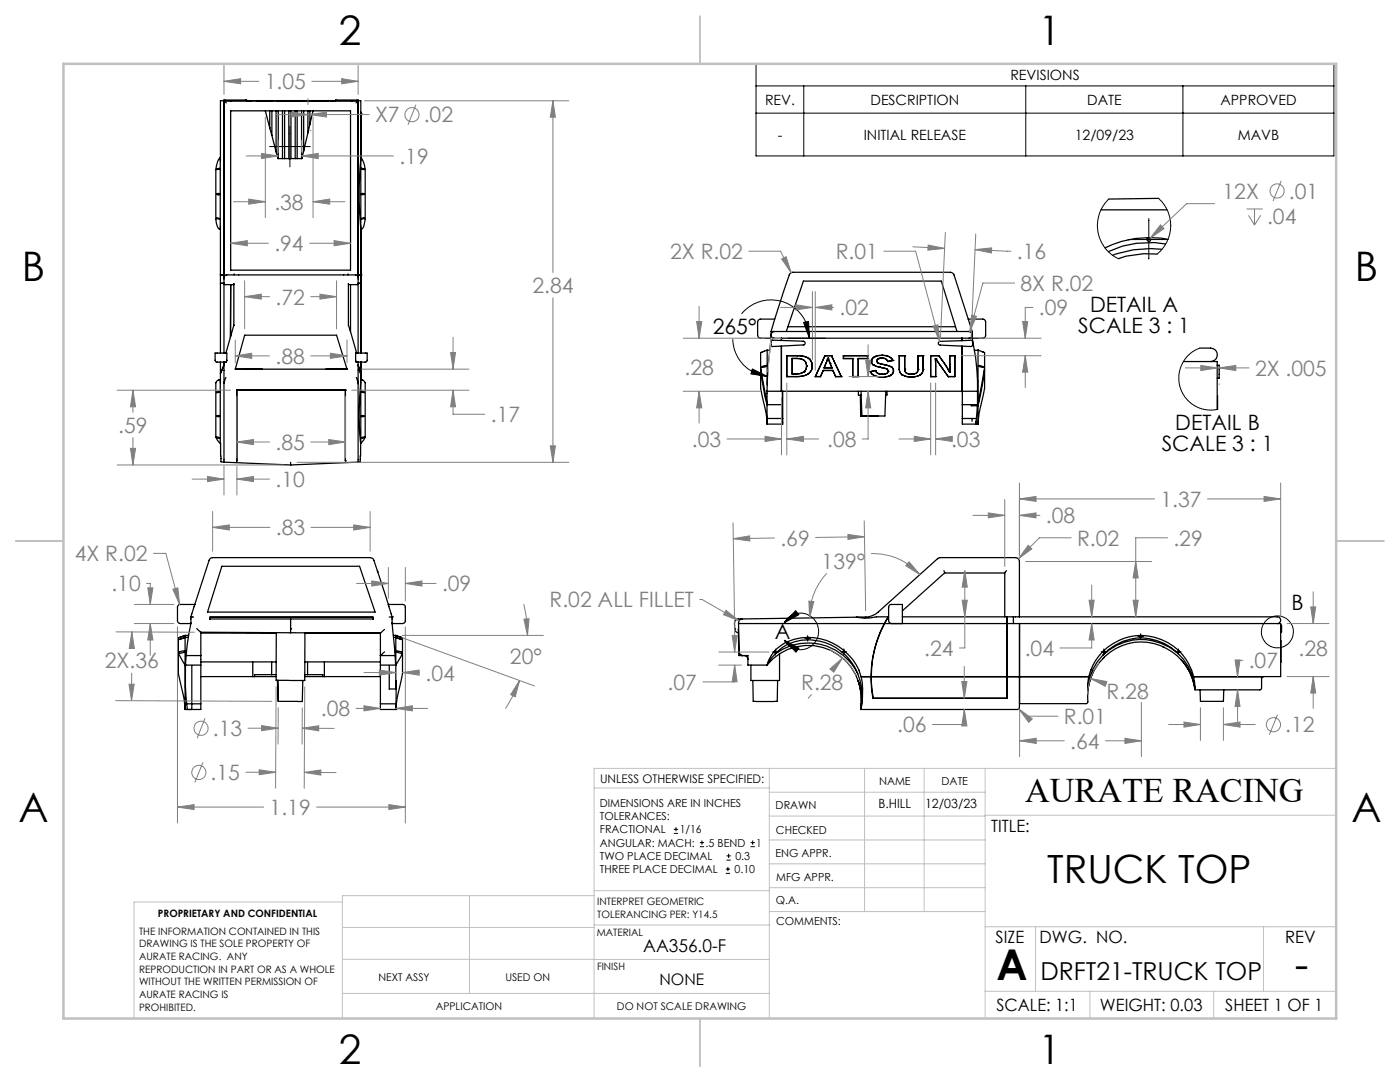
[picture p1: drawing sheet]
<svg xmlns="http://www.w3.org/2000/svg" width="279mm" height="216mm" viewBox="0 0 279 216" stroke-linecap="round" stroke-linejoin="round" font-family="sans-serif">
<g fill="none" stroke="#000" stroke-width=".25">
<path d="M43.3 33.7l.6-.1-.3 .2h-.4zM43.3 38.7l.3-.1 .4 .1-.4 .2-.3-.1zM43.9 31.5a3.9 3.9 0 0 0-.8 3.1v7.4a6.9 6.9 0 0 0 .4 3.5l.3 .2M43.9 31.5h.1M44 31.5v14.3M44.7 20.1v-.1h4.5v.1M44.7 20.1l.5 .4M44.7 20.1h-.7v12.1M44.7 20.1v50.3M44.7 20.1h26.8M46 22.1h24v31.8h-24zM49.2 20.1h1"/>
<path d="M51.9 20.1h.9M51.9 20.1h-.6M51.9 20.1h.1M52.8 20.1h.1M52.8 20.1h.9M53 22.1l.8 3.4M53.7 20.1h.7M53.7 20.1h.1M53.8 25.5l.5 1.5M53.8 22.1v3.4M54.3 22.1v4.9M54.3 27l.8 3.3"/>
<path d="M55.1 30.3l.4 1.3M55.1 22.1v8.2M55.3 20.1h1.4M55.3 20.1h-.1M55.5 31.6h.9M55.5 22.1v9.5M56.4 31.6h.4M56.4 22.1v9.5M56.7 20.1h.1M56.7 20.1h1M56.8 31.6h.8M56.8 22.1v9.5"/>
<path d="M57.6 31.6h.5M57.6 22.1v9.5M57.7 20.1h.1M57.7 20.1h.4M58.1 31.6h.8M58.1 22.1v9.5M58.1 20.1h.1M58.1 20.1h.2M58.6 20.1h3.2M58.9 31.6h.4M58.9 22.1v9.5M59.3 31.6h.9"/>
<path d="M59.3 22.1v9.5M60.2 22.1v9.5M60.6 30.1l-.4 1.5M60.6 22.1v8M61.5 26.5l-.9 3.6M61.5 22.1v4.4M61.8 24.8l-.3 1.7M61.8 22.1v2.7M62.1 20.1h3.5M62.5 22.1l-.7 2.7M63.4 20.1h.1M64.3 20.1h.1"/>
<path d="M66.5 20.1h.1M66.5 20.1h.5M66.5 20.1h-.5M67 20.1v-.1h4.5v50.4M70.1 20.1h.1M71.5 20.1l-.5 .4M71.5 20.1h.5v11.6M72 31.7v.3M72 32a68.9 68.9 0 0 0 0 13.4M72 32v13.4M72 22.4v9.3M72 31.5l.4 .4a6.5 6.5 0 0 1 .5 3.7v6.5a5.6 5.6 0 0 1-.6 3.5l-.2 .1"/>
<path d="M72 33.6l.7 .2zM72 38.7l.6-.1 .1 .2h-.6zM72 22.6h.1M231.2 39.6l-9.9 .1M43.3 43.5l.7 .2zM43.8 45.8h.2M44 45.8h.1M44 54.9h.7zM44 56.5h.7M44 54.9h.1M44 45.2v25.2M44.7 55.4l.1-.4 .4-.1h25.8l.4 .1 .1 .4"/>
<path d="M44.7 56.6l.2 .2h1.8M46.7 56.6v8.3M46.7 54.6v.3M69.5 54.6v.3M69.5 56.6v8.3M70 56.8v9.4M71.5 56.6l-.2 .2h-1.8M71.5 54.9h.5zM71.5 56.5h.5M72 54.9h.1M72 45.6v24.8M72 45.4v25"/>
<path d="M72 43.6l.7-.1-.5 .2zM72.1 45.8h-.1M219.7 41.9h13.2M229.3 47.4a19.3 19.3 0 0 0-8.8 2.1M229.3 47.4l2.4 .1 1.4 .3M230.9 50.7l-2.7-.1-3.5 .5-1.5 .5M231.9 49.7a20.8 20.8 0 0 0-9.9 1.2M232.6 48.7a18.6 18.6 0 0 0-11.4 1.5M42.9 70.4h2.4l-.1 1.8h-2.1l-.2-.2zM43.2 78.3l.7-.2-.1 .1zM44 75.7v7.3M44 75.7l-.4 .1a.82 .82 0 0 0-.5 1.1v9.1a2.19 2.19 0 0 0 .9 2.4"/>
<path d="M44 75.7h.1M44 72.2v4.2M44.7 72.2v4.3M44.7 72.8l-.7 1.7M44.7 76.5v15.7M45.1 75.3l-.4 1.2M46 67.1v-10.3v10.5M46.7 64.9l-1.6 5.5M46.7 64.9h.1M47.2 77.9l.1 14.1M47.2 77.9h21.7M47.3 77.9h.1"/>
<path d="M48.6 73.7h3.8M48.8 66.9h18.4l2.1 6.8h-22.3zM68.9 77.9h.1M68.9 77.9v14.1M69.2 73.6l-4.2 .1M69.5 64.9l1.7 5.5M69.5 64.9h.1M71 70.4h2.3l-.1 1.7-.2 .1h-1.9zM71.1 72.2h.1M71.1 75.3l.4 1.3M71.5 72.2v4.4M71.5 72.8l.5 1.8-.5-1.8"/>
<path d="M71.5 76.6v15.6M72 76.2a62.3 62.3 0 0 0 0 12.2M72 76.2v6.8M72 78.1h.4l.3 .2zM72 72.2v4M72 75.7l.4 .1a.89 .89 0 0 1 .5 1v8.9a2.71 2.71 0 0 1-.6 2.5l-.3 .2M72 72.2v3.7M151.8 70.4a29.7 29.7 0 0 0 1.1 8.9l.2 1.1M151.8 73.4l.8 5.7 .5 1.6M151.8 73.9v1a15.4 15.4 0 0 0 .9 6.6l.4 3.1M152.1 73.1l.9-.1-.1 .1-.9 .2zM153.1 78.1h.1"/>
<path d="M153.1 78.1v2.3M153.1 69.9v6.9M153.6 69.9h-.6l-1.2 .4M153.9 66.1l-.8 12M153.9 66.1l3.7-11.3 .2-.3 .4-.2 31.6 .1 .6 .4 3.6 11.3M153.9 66.1h.7M154 68l.2-.1 6.1 .2a.37 .37 0 0 1 .4 .3 .37 .37 0 0 1-.4 .4l-6.1 .3-.4-.2zM154.6 66.1a.67 .67 0 0 0-.7 .7 .67 .67 0 0 0 .7 .7M154.6 66.1h38.8M154.6 63.7h-2.8a.6 .6 0 0 0-.6 .5v2.7a.6 .6 0 0 0 .6 .6h44.3l.4-.1 .2-.5-.1-3-.3-.2h-3.1M155.9 67.5v.4M155.9 69.1v9"/>
<path d="M156 67.5v.4M156 69.1v9M156.1 78.1v2.7M156.2 78.1v6.5h-3.1M156.9 66.1l3.4-10h27.6l3.1 10M157 75.1h.1M157 71h.1M157 71h2.1M157 71v4.1M157.2 65.2h33.5M158.1 71.5v3.1h1.4l1-.4M158.1 71.5a3.6 3.6 0 0 1 2.3 .4l.4 .3 .2 .8"/>
<path d="M158.1 71.5h.1M158.1 71.5h.9a1.58 1.58 0 0 1 2 1.5M158.1 71.5v3.1M159.1 71a3.8 3.8 0 0 1 2.3 .5M159.1 71l1.3 .1 1 .4M160.5 74.2h.1M161 73l-.1 .6-.4 .6M161 73l-.2 .8-.3 .4M161 73h.1M161.1 74.7l-1.7 .4h-2.4M161.1 74.7h.1M161.4 71.5a1.95 1.95 0 0 1 .7 1.5"/>
<path d="M161.4 71.5h.1M161.4 71.5a1.77 1.77 0 0 1 .7 1.5M162.1 73a1.81 1.81 0 0 1-1 1.7M162.1 73h.1M162.1 73a1.95 1.95 0 0 1-1 1.7M164.3 73.9l-.5 1.2M164.3 73.9h1.9M164.3 73.9l-.6 1.2M164.3 73.9h.1M164.5 73.4h1.6M164.6 71h.1M164.6 71h1.3"/>
<path d="M164.6 71l-1.9 4.1h1.1M164.6 71l-1.9 4.1M164.8 72.5l-.3 .9M165.2 71.5h.1M165.2 71.5l.5 1M165.2 71.5l-.4 1M165.7 72.5h.1M165.7 72.5l.4 .9M165.9 71h.1M165.9 71l2 4.1M166.2 73.9l.6 1.2M166.2 73.9h.1"/>
<path d="M166.8 75.1h.1M166.8 75.1h1.1M167.9 75.1h.1M168.3 71v.5M170.2 71.5h.1M170.2 75.1h.1M170.2 75.1h1.1M170.2 71.5v3.6M171.3 71.5h.1M171.3 75.1h.1M171.3 71.5h1.8M171.3 71.5v3.6"/>
<path d="M171.3 78.1v.7h.6M171.7 78.8l.1 4.2h3.5M171.8 78.1l.2 4.9h4.6l.2-4.9M173.1 71.5h.1M173.1 71h.1M173.1 71h-4.8v.5h1.9M173.1 71v.5M173.7 74.2l.7 .7M173.7 74.2h.1M173.9 72l.1 .5 .2 .3M173.9 72l.3 .8M173.9 72h.1"/>
<path d="M174.2 72.8l1.5 .5M174.2 72.8h.1M174.4 74.9l1.6 .3M174.4 74.9h.1M174.5 71.2l-.4 .3-.2 .5M174.5 71.2h.1M174.7 73.9l.5 .6M174.7 73.9h.1M174.7 73.9l-1 .3M175 72h.1M175 72l.3 .5M175 72l.3 .4"/>
<path d="M175.2 74.5l.8 .2M175.2 71.6l-.2 .4M175.2 71.6h.1M175.2 74.5h.1M175.3 72.4l.8 .3M175.3 72.4v.1M175.7 73.3l1.3 .3M176 70.9l.9 .1a1.92 1.92 0 0 1 1.3 .9M176 70.9l-1.5 .3M176 70.9h.1M176 70.9a2.28 2.28 0 0 1 2.2 1M176 73.3l1 .3"/>
<path d="M176 71.4l-.8 .2M176 71.4a1.12 1.12 0 0 1 1.2 .7M176 71.4a1.04 1.04 0 0 1 1.2 .7M176 75.2h.1M176.1 72.7l1.9 .6M176.1 72.7l1.6 .4 .3 .2M177 73.6l.2 .5M177 73.6h.1M177 78.1v.7h-.3M177.2 72.1h.1M177.2 74.1v.2a.99 .99 0 0 1-1.2 .4M177.2 74.1h.1"/>
<path d="M177.7 74.9l-1.7 .3M177.7 74.9l-.9 .3h-.8M177.7 74.9h.1M178 73.3l.2 .3 .1 .4M178 73.3l.3 .7M178 73.3h.1M178.2 71.9h.1M178.2 71.9l-1 .2M178.3 74l-.2 .6-.4 .3M178.3 74h.1M178.3 74a.92 .92 0 0 1-.6 .9M179.5 73.7a1.34 1.34 0 0 0 .5 1.1"/>
<path d="M179.5 73.7h.1M179.5 73.7a1.27 1.27 0 0 0 .6 1.1M179.5 71v2.7M180 74.8h.1M180 74.8l.8 .3 1.1 .1M180.1 74.8l.7 .3 1.1 .1M180.6 73.7a1.03 1.03 0 0 0 1.3 1M180.6 73.7h.1M180.6 71h.1M180.6 71h-1.1v2.7M180.6 71v2.7M181.9 75.2h.1"/>
<path d="M181.9 74.7h.1M183.2 73.7a1.07 1.07 0 0 1-1.3 1M183.2 73.7v.2a1.14 1.14 0 0 1-1.3 .8M183.2 73.7h.1M183.2 71h.1M183.2 71h1M183.2 71v2.7M183.5 74.9l-1.6 .3M183.5 74.9h.1M184.2 73.7a1.25 1.25 0 0 1-.7 1.2M184.2 73.7h.1M184.2 71h.1"/>
<path d="M184.2 71v2.7M185.7 75.1h.1M185.7 71h.1M185.7 71h1.7M185.7 75.1h1M185.7 71v4.1M186.7 71.6v1.5M186.7 75.1h.1M186.7 73.1v2M186.8 71.6l2.4 3.5M186.8 71.6h.1M186.8 71.6h-.1v1.5"/>
<path d="M187.4 68.2l6.4-.3 .3 .3v.6v.2l-.3 .1-6.2-.2-.3-.2zM187.4 71l1.3 1.8M188.7 72.8l.8 1.5M189.2 75.1h.1M189.5 74.3h.1M189.5 74.3h.2M189.5 72.7l.1 1.6M189.5 72.7l.2 1.6M189.5 71h.1M189.5 71h1.1v4.1h-1.4M189.5 71v1.7M189.6 74.3h.1"/>
<path d="M190.5 71v4.1M191.9 67.5v.5M191.9 69.1v9M192 67.5v.5M192 69.1v9M192.1 78.1v2.7M193.4 66.1a.67 .67 0 0 1 .6 .7 .67 .67 0 0 1-.6 .7M193.4 66.1h.6M194 66.1v1.4a46.1 46.1 0 0 1 1.1 10.6M194.5 69.9h.8M195.1 78.1v2.7M195.1 78.1h-42"/>
<path d="M195.3 73h.4l.6 .3-.8-.1zM196.2 70.2l.3 .2a25.5 25.5 0 0 1-.7 7.2l-.6 3.2M196.3 70.3l-1.1-.4v10.9M196.5 73.9v2.1a10.7 10.7 0 0 1-.6 4.4l-.5 2.1-.2 2.1M196.5 73.4l-.4 3.3-.9 4.3M236.2 72.1h6.7v9.6M239.4 69.5h2.2a1.34 1.34 0 0 1 1.3 1.3 1.34 1.34 0 0 1-1.3 1.3M242.9 72.9h.4v2.6h-.4M243 79h.1M243 79.1v2.6M43.2 87.2l.8 .3-.7-.1zM43.3 83l.5-.1 .2 .1-.4 .1z"/>
<path d="M44 88.4l.1 3.7 .6 .1M44 83v5.4M44.7 92.2l13.3 .6M47.2 92h.1M58 92.3v.5M68.9 92h.1M71.5 92.2l-13.5 .6M72 88.4l-.1 3.6-.4 .2M72 88.4h.1M72 83v5.4M72 83l.4-.1 .3 .2h-.5zM72 87.4l.8-.2-.2 .2z"/>
<path d="M153.1 80.4v.4M153.1 80.8v2.7M153.1 80.8h3M153.1 83.5v1.1M153.1 83.5h3.1M153.1 83.9v.7M156.1 80.8v2.7M192.1 80.8v2.7M192.1 83.5v1.1h3.1M192.1 80.8h3.1M192.1 83.5h2.7M193.9 80.8v.2h1.3"/>
<path d="M194 83.5v.6M194.8 83.5l-.1 1.1M195.1 80.8l-.3 2.7M195.2 81v3.6M195.2 80.8v.2M44.3 113h27.5l3.1 9.1h-33.5zM75.3 113.9l.1 .2M188.4 113.9l.1 .4M188.5 114.3l-8.4 7.6M188.5 114.3h12M200.9 113.9l-.4 .4v8.8M35.6 130.4v1.2a13.2 13.2 0 0 0 .7 5.8l.4 2 .2 2.2"/>
<path d="M35.6 127.7v2.7l1.3 2.3M35.8 130.1l1.1-.2-.3 .3-.6 .2h-.2zM35.9 127.2l1-.4zM35.9 127.6l1-.4zM35.9 127.2l-.3 .1v.3M35.9 127.6l-.3 .1M36 127.5h.1M36.8 127.2h.1M36.9 127.2h.1M36.9 132.7v8.9M36.9 127.2v5.5M36.9 126.8v.3"/>
<path d="M36.9 127.2h.7M36.9 132.7h3.2M37.1 130.8h3M37.1 130.8l-.1 6.2 .3 3.4M37.6 126.8h-.7M38.1 124.4l-.7 4.3-.3 2.1M38.1 123.1h.1M38.3 132.8v8.8M38.6 123.1l-.5 .1v1.2M38.9 120.6l-.8 2.5M38.9 120.6l2.9-8.9 .4-.4h31.7a.76 .76 0 0 1 .7 .5l2.9 8.8M38.9 120.6h-2.9a.54 .54 0 0 0-.6 .6v2.6a.6 .6 0 0 0 .6 .6h2.1"/>
<path d="M39.3 125.4l.8 .8M40.1 130.8v1.9M40.1 132.7v7.7M40.1 126.2l35.8 .1M40.1 126.2v4.6M40.1 126.3h15M40.1 132.1h15M40.1 135h15M41.9 123.2h.1M41.9 123.2v.3v-.3h32.5v.3M41.9 123.5h32.5M50.4 132.1v2.9"/>
<path d="M54.2 132.1v2.5M55.1 134.6h-4.3v.4M55.1 126.2v9.5l2.9 .1h2.8l.1-9.5M55.4 135.7l.1 4.2M55.5 135.7v4.2M58 123.5v2M58 125.5h.1M58 125.5v.8M60.4 135.8l-.1 4.2-4.8-.1M60.8 132.1h15.1M60.8 135h15.1M60.8 134.6h3.6v.4"/>
<path d="M60.9 126.3h15M61.4 132.1v2.5M64.7 132.1v2.9M74.4 123.2v.3M74.4 123.2h.1M75.9 130.8h.1M75.9 132.7v7.7M75.9 130.8h2.9M75.9 126.3v6.4M75.9 132.7h3.1M76.7 125.6l-.8 .7M76.7 130.1l-.8 .7"/>
<path d="M77.5 120.6l.7 2.5M77.5 120.6h2.8a.5 .5 0 0 1 .6 .6v2.6a.55 .55 0 0 1-.6 .6h-2.1M77.7 123.1l.5 .1v1.2M77.7 132.9v4.6h1.3M78.2 124.4l.6 6.4M78.2 123.1h.1M78.5 126.8h.6M78.6 127.2h.4M78.8 130.8l.2 1.9M79 132.7v4.8M79 127.2v5.5M79 127.2l1 .4z"/>
<path d="M79 127.2h.1M79 137.5l.1-1.6-.1 4.5M79 126.8v.3M79 129.9l.8 .1 .5 .3-.4 .1zM79 126.8l1.1 .4zM79.1 127.2h.1M79.9 127.5h.1M80 127.2l.3 .1v.3M80 127.6l.3 .1M80.3 127.7v.9a4.3 4.3 0 0 1-.9 3.4l-.4 .7M80.3 130.4a24.5 24.5 0 0 1-1.1 9l-.2 2.2M146.6 125.5a.78 .78 0 0 0 .8 .8"/>
<path d="M146.6 125.5h.1M147.4 125.6l.1 5.2h.7M147.4 124.4l.1 5.7a.78 .78 0 0 0 .8 .7M147.4 124.4h108.2v10.6h-17.4M147.4 130.1a.72 .72 0 0 0 .8 .7M147.8 123.5h.1M148 123.5h-.2M148 123.5h.1M148.2 130.8h1.1v1.9h3.8M148.2 123.5a.8 .8 0 0 0-.8 .9M148.2 123.5h-.8a.78 .78 0 0 0-.8 .8v1.2M148.5 130.8a.78 .78 0 0 1 .8 .8"/>
<path d="M150.2 135.8l.1 4.1 .8 .1 4-.1 .1-4.1M153.1 132.7a10.6 10.6 0 0 1 10.8-3.6 10.6 10.6 0 0 1 7.8 8.4M154.6 129.9l.3 .1 .1 .2-.2 .2-.3-.2zM154.9 130.4l-.9 .9-.9 1.4M154.9 130.4a11 11 0 0 1 16.3 4M154.9 130.4a9.5 9.5 0 0 1 12-1.1 10.4 10.4 0 0 1 4.3 5.1M155.6 130.5v5.3h-5.7v-3.1M161.2 127.2a8 8 0 0 0-8.1 5.5M161.2 127.2a11 11 0 0 1 10.6 7.8M168.3 129.9l.3 .1-.1 .2-.3-.1zM170.9 123.2a8.1 8.1 0 0 0 4-.1h2.4a22.4 22.4 0 0 0-3.4 11.9M170.9 123.2l-22.7 .3"/>
<path d="M171.2 134.4a13.7 13.7 0 0 1 .6 7.2M171.8 135h45.5M171.8 135h.1M171.9 135a16.4 16.4 0 0 1 0 5.9M171.9 135h45.4M173.8 135l.1 2.2 .3 2.1h26.8v-4.3M173.9 135l.4 4.3h26.6v-4.3M177.3 123.1a22.5 22.5 0 0 0-3.5 11.9M177.9 124.4a.6 .6 0 0 1-.6-.6v-2.6a.54 .54 0 0 1 .6-.6h2.2v3.8M180.1 123.1h23.3M200.9 123.1v11.9M201 123.1v11.9"/>
<path d="M202.2 123.1v1.3M203.4 123.1v-11.1a.78 .78 0 0 0-.7-.7h-15.1l-.4 .1-11.9 10.7a4.5 4.5 0 0 1-3.7 1l-.7 .1M203.4 123.1h51.5a.67 .67 0 0 1 .7 .7 .67 .67 0 0 1-.7 .6M203.5 124.4v10.6zM203.5 135v5.4zM217.1 137.7l.3-1.5 .9-2.4a13.8 13.8 0 0 0-1.2 6.4l-.2 .2h-13.4M217.3 135a10.8 10.8 0 0 1 10.4-8.2 10.8 10.8 0 0 1 10.5 8.2M217.3 135l-.2 2.7M217.3 135h.1M218.3 133.8a10.8 10.8 0 0 1 11.4-5.5 10.8 10.8 0 0 1 8.8 9M220.1 130.8a10.1 10.1 0 0 0-3 6.9M220.2 129.9h.2l.1 .2-.1 .1-.3-.1z"/>
<path d="M220.4 131.1l-.2 .2M232 129l.3 .1M235 130l.2-.1 .2 .2-.3 .1zM235 130.3a11 11 0 0 0-14.9 .5M235 130.3a10.9 10.9 0 0 1 3.5 7M235 130.3a10.2 10.2 0 0 0-14.9 .5M235.7 131.6a10.5 10.5 0 0 1 2.8 6.1h13l.3-.4v-2l.2-.3M238.2 135l.3 2.3M238.2 135h.1M238.2 135h13.8M239.5 137.7l.1 2.2h4.6v-2.2M252.2 135h-.2"/>
<path d="M255.6 124.8h.2v1.3h-.2M255.6 132.1v.1M255.6 127.8v4.3M37.3 140.4l.1 1.2M37.3 140.4h2.8M40.1 140.4v1.2h-3.2M75.9 140.4v1.2h3.1M75.9 140.4h3.1M79 141.6h.1M79 140.9v.7M79 140.4v1.2M171.9 140.9a11 11 0 0 0-.6-5 14.6 14.6 0 0 1 .5 5.7"/>
<path d="M171.9 140.9l-.1 .7M203.4 140.4v.8l-.2 .4h-31.4"/>
<circle cx="229.3" cy="47.8" r=".38"/>
<circle cx="161.2" cy="127.4" r=".19"/>
<circle cx="227.6" cy="127" r=".19"/>
</g>
<g fill="none" stroke="#000" stroke-width=".2">
<path d="M150.9 12.7h115.3v18.4h-115.3zM150.9 17.1h115.3M160.4 17.1v14M204.7 17.1v14M236.1 17.1v14M53.8 29.2h8.1M57.9 25.2v8.1M150.9 22.6h115.3M221.3 39.7l-1.2 1.4-.7 1.6-.4 1.6 .1 1.9 .6 2 1 1.5 1.3 1.2 1.2 .7M231.2 39.6l1.2 1.3 .7 1.4 .5 1.7v1.3l-.2 1.8-.6 1.3-.9 1.4-1 .9M225.1 47.8h8M229.3 43.6v8.1"/>
<path d="M146.2 67.7a7.6 7.6 0 0 0 6.9 7.4M148 62.6a7.6 7.6 0 0 1 8.5-2.3 7.6 7.6 0 0 1 5 7.2M150.1 73.6l3 1.5-3.2-.5zM157.2 67.5h7.5M160.4 64.3l1-.2 .1 3.4zM239.4 69.5l-1.8 1-1 1-.5 .8-.6 1.2-.2 1.4v1.2l.2 1.1 .5 1.3 .6 .9 .8 .9 .9 .6 2.2 .8 1.3 .1 1.2-.1M154.1 130.1h1.3M154.8 129.5v1.2M156.5 124.3a3.6 3.6 0 0 1 5.5-1.2 3.6 3.6 0 0 1 .1 5.7 3.6 3.6 0 0 1-5.6-1.1M156.5 127.7l3 1.6-.6 .8zM158.8 121.8l.6 .9-2.9 1.6zM160.6 127.4h1.2"/>
<path d="M161.2 126.8v1.2M167.9 130.1h1.1M168.4 129.5v1.1M219.7 130.1h1.2M220.3 129.5v1.1M227.1 127h1.1M227.6 126.4v1.2M234.6 130.1h1.1M235.2 129.5v1.1M134.5 166.3h.8M134.5 165.5h.8M134.9 165.1v.8"/>
<path d="M139.7 168.9h.8M139.7 168.1h.8M140.1 167.7v.9M144.9 174.3h.8M144.9 173.4h.8M145 171.6h.8M145 170.8h.8M145.3 173v.8M145.4 170.4v.8M149.8 168.9h.8M149.8 168.1h.8M150.2 167.7v.9"/>
<circle cx="254.9" cy="126.1" r="3.2"/>
</g>
<g fill="none" stroke="#808080" stroke-width=".2">
<path d="M44.7 16.2l3.3-.5v1zM44.7 13.1v5.7M44.7 16.2h6.9M61.5 19.7v1.1M62.2 16.2h9.3M68.2 15.7l3.3 .5-3.3 .5zM71.5 13.1v5.7M49.1 31.1h6.4M49.6 39.7l3.4 .6-3.4 .4zM52.2 30.6l3.3 .5-3.3 .5zM53 23.4v20M55.1 22.9h6.4"/>
<path d="M55.5 27.9v2.5M58.1 22.4l3.4 .5-3.4 .5zM60.2 31.1l3.3-.5v1zM60.2 27.9v2.5M60.2 31.1h18.3M61.8 22.9l3.4-.5v1zM61.8 26h.1M61.8 22.9h11.9M62.5 23.4v20M72.7 20.1h40.8M83 20.9l-1.6 4M110.3 20.1l.5 3.3h-1z"/>
<path d="M110.3 20.1v34.3M255.7 36.1l-1.6 4M46 48.5l3.4-.5v1zM46 48.5h7.6M46.6 40.3h6.4M48.8 59.2l3.3-.5v1zM48.8 56v9.6M48.8 59.2h5M61.8 48.5h8.2M62 59.2h5.2M62.5 40.3l3.3-.6v1zM62.5 40.3h6.3"/>
<path d="M63.9 58.7l3.3 .5-3.3 .5zM66.7 48l3.3 .5-3.3 .5zM67.2 56v9.6M110.3 59.4v32.9M149.4 50.1h6.4l2.1 4.3M156 51.7l.9-.5 1 3.2zM162.1 58.2v13.6M162.7 58.2v15.7M176.4 50.1h6.3l4.8 18M182.2 49.2l6.3 .4M185.2 48.9l3.3 .7-3.3 .3zM188.7 46.4l-1 21.2"/>
<path d="M194.6 49.8l3.3-.3v1zM194.6 49.8l7.2 .3M194.7 46.7l-.9 21.2M202.5 56.5h-6.4l-2.6 9.7M231.6 44.9l.7 .7-2.7 1.9zM242.4 40.6h-5.6l-7.2 6.9M248.8 41.7h3.2M249.2 43l1.2 1.9M250.4 41.7v3.2M251.6 43l-1.2 1.9M23.4 77.9h22.6M26.5 77.9l.6 3.3h-1.1z"/>
<path d="M26.5 77.9v4.4M47 71l3.2-.5v1zM47 67.8v4.6M47 71h6.8M47.3 79.1v12.3M62 71h7.3M65.9 70.5l3.4 .5-3.4 .5zM68.9 79.1v12.3M69.3 67.8v4.6M70.2 77.9h23.4M72.1 73.7h21.5M89.9 70.3h1l-.5 3.4z"/>
<path d="M90.4 77.9l.5 3.3h-1zM90.4 77.9v4.8h6.4M90.4 67.3v6.4M136.3 67.5h16.3M136.3 78.1h15.5M139 64.2h1.1l-.6 3.3zM139.5 78.1l.6 3.3h-1.1zM139.5 61.1v6.4M139.5 78.1v6.3M155.8 61.3h6.3M156 79.3v11.5M157 76.4v14.4"/>
<path d="M158.8 60.8l3.3 .5-3.3 .5zM162.7 61.3l3.3-.5v1zM162.7 61.3h3.6M169.4 75.1h7M172.8 71.9h1l-.6 3.2zM173.2 78.1l.6 3.3h-1zM173.2 78.1v9.5h-1.1M173.2 68.8v6.3M185.7 76.4v14.4M186.2 65.1l1-.3 .3 3.3zM186.7 76.4v14.4M191.8 71h16"/>
<path d="M193.9 62.9l1 .2-1.4 3.1zM195.3 67.5h12.5M204.1 64.2h1l-.5 3.3zM204.6 71l.5 3.3h-1zM204.6 71v6.3M206.1 61.3h-1.5v6.2M236.6 73.4h6.3M239.6 72.9l3.3 .5-3.3 .5zM243.3 73.4l3.3-.5v1zM243.3 76.6v.1M243.3 73.4h6M23.4 92.8h33.3"/>
<path d="M26 89.5h1.1l-.6 3.3zM26.5 87.3v5.5M38.3 95.6h6.4M41.4 95.1l3.3 .5-3.3 .5zM44.7 93v5.8M47.3 95.6l3.3-.5v1zM47.3 88.2l3.3-.5v1zM47.3 93.1v5.7M47.3 95.6h6.5M47.3 88.2h6.5M59.3 92.3h54.2M62 88.2h6.9"/>
<path d="M65.6 87.7l3.3 .5-3.3 .5zM109.8 89h1l-.5 3.3zM145.1 87.6h10.9M152.7 87.1l3.3 .5-3.3 .5zM157 87.6l3.3-.5v1zM157 87.6h6.4M179.4 87.6h6.3M182.5 87.1l3.2 .5-3.2 .5zM186.7 87.6l3.3-.5v1zM186.7 87.6h1.9M200.5 99.7v13.3M203.4 99.6l3.4-.5v.9z"/>
<path d="M203.4 96.4v14.4M203.4 99.6h27M241 99.6h14.6M252.3 99.1l3.3 .5-3.3 .4zM255.6 96.4v26.8M29.2 116.4h.8v4.2M29.5 117.3h1l-.5 3.3zM30.6 110.4h2.5l2.7 10.2M34.5 117.6l1-.3 .3 3.3zM42.4 105.2l3.4-.5v1.1zM42.4 102.1v7.9M42.4 105.2h11.5"/>
<path d="M62.1 105.2h11.8M70.6 104.7l3.3 .5-3.3 .6zM71.2 116.4h6.3M73.9 102.1v7.9M74.2 115.9l3.3 .5-3.3 .5zM77.5 113.2v6.1M80.9 116.4l3.3-.5v1zM80.9 113.2v6.7M80.9 116.4h6.1M139.6 119.6h.5l7.4 4.3M146.3 104.3l.3 18.7M146.3 107.5l3.3-.6v1.1z"/>
<path d="M154.6 107.4l-8.3 .1M161.4 119.9l1 .2-.8 3.2zM165 114.4a12.9 12.9 0 0 0-3.4 8.9M169.2 106.6l3.3 .5-3.3 .5zM172.5 103.9l.3 17.9M172.5 107.1l-9.7 .1M173.8 110.5a12.4 12.4 0 0 1 9.8 4.2M181.4 112.1l2.2 2.6-2.8-1.8zM192 119.8h1l-.5 3.3zM192.5 113.9l.5 3.3h-1zM192.5 113.9v15.4h-1M194.2 102.8h6.3"/>
<path d="M197.2 102.3l3.3 .5-3.3 .5zM203.4 102.8l3.4-.5v1zM203.4 102.8h4.1M204.7 112h25.1M205.2 108.8l.7 .7-2.7 2zM213.8 107.3h-6.4l-4.2 4.2M217.3 119.8h1.1l-.5 3.3zM217.9 116.7v6.4M226.1 119.8h1.1l-.5 3.3zM226.7 112l.5 3.3h-1.1zM233 107.3h-6.3v15.8M262.1 118.1v6.3"/>
<path d="M23.1 139.8l31.2 .1M23.1 126.1l15.7 .1M25.8 136.5h1l-.6 3.3zM26.3 134.3l-.1 5.5M26.3 126.1l.5 3.3h-1zM26.3 126.1v3.2M26.8 124.4h7.9M26.8 120.6h7.9M30 124.4l.5 3.3h-1zM30 124.4v6.4M35.4 125.1v39.1M55.1 137l-.1 20.3"/>
<path d="M60.8 137.1l-.1 20.2M72.6 134.2h6.4M75.7 133.7l3.3 .5-3.3 .5zM79 138.2v1.4M80.3 127.2l26.4 9.7M80.3 126.8h28.1M80.3 134.2l3.3-.5v1zM80.3 134.2h3.4M80.9 125.1v39.1M103.7 135.8l-.9 3.2-.9-.4zM103.7 135.8a25.1 25.1 0 0 1-2.8 5.6M104.5 120.5a25.5 25.5 0 0 1 .8 6.3"/>
<path d="M104.6 123.5h1l-.3 3.3zM143.4 132.7h4.6M143.4 130.1h10.1M144.9 121.8l2.6 2.1-3.1-1.2zM146.1 126.8h1l-.5 3.3zM146.6 132.7l.5 3.3h-1zM146.6 132.7v3.4h-6.3M146.6 123.8v6.3M161.9 138.6l-.6 .7M165.6 129.7a10.4 10.4 0 0 1 5.2 5M165.6 133.5l2.5-2.2-1.7 2.8zM168.1 131.3l-1.9 2.3"/>
<path d="M191.9 136h1.1l-.6 3.3zM192.4 133v6.3M217.6 135.4l3.3 .6-.3 .9zM217.6 135.4l2 .7M217.9 124.4l.5 3.3h-1.1zM217.9 124.4v4.9h-6.4M219.3 132.3a10.5 10.5 0 0 0-2.2 6.1M227.8 138.9h.1M246.5 131.7h1l-.5 3.3zM247 137.7l.5 3.3h-1zM247 137.7v6.3M248 131.8h-1v3.2"/>
<path d="M256.9 124.4h8.4M256.9 135h8.4M261.6 121.1h1l-.5 3.3zM262.1 135l.5 3.3h-1zM262.1 135v6.4M40.5 152.1l-1.6 4M40.9 143.3l-1.6 4M49.1 154.1h5.9M49.5 145.3h6M51.7 153.6l3.3 .5-3.3 .5zM52.2 144.8l3.3 .5-3.3 .5zM55.5 141.2v7.3"/>
<path d="M60.3 145.3l3.3-.5v1zM60.3 141.3v7.2M60.3 145.3h6.4M60.7 154.1l3.3-.5v1.1zM60.7 154.1l6.4 .1M71 141.4h4.9M72.6 140.8l3.3 .6-3.3 .5zM79 141.4l3.3-.6v1.1zM79 141.4h6.3M192.4 141.6l.6 3.3h-1.1zM192.4 141.6v3h-6.3M203.3 141.5l2.7 1.9-.7 .7z"/>
<path d="M203.3 141.5l1.5 1.4h6.3M203.5 147.8l3.3-.5v1zM203.5 141.7v9.3M203.5 147.8h8.9M220.6 147.8h7.2M224.5 147.3l3.3 .5-3.3 .5zM227.8 140.2v10.8M233.2 144.6h6.4M236.3 144.1l3.3 .5-3.3 .5zM239.6 141.2v6.5M244.2 144.6l3.3-.5v1zM244.2 144.6h6.3"/>
<path d="M244.2 141.2v6.5M255 142.6l-1.7 4M35.4 161l3.3-.5v1zM35.4 161h17.2M63.2 161h17.7M77.6 160.5l3.3 .5-3.3 .5z"/>
<circle cx="82.2" cy="22.9" r="1.42"/>
<circle cx="254.9" cy="38.1" r="1.41"/>
<circle cx="39.7" cy="154.1" r="1.41"/>
<circle cx="40.1" cy="145.3" r="1.4"/>
<circle cx="254.1" cy="144.6" r="1.41"/>
</g>
<g fill="none" stroke="#c0c0c0" stroke-width=".2">
<path d="M155.9 67.5h-2l-.7 6.7M118.6 157.2h34.9M153.5 153.3v49.9M153.5 158.1h43.1M172.5 153.3v28.6M184.4 153.3v28.6M196.6 153.3v49.9M266.7 153.3h-148.1v49.9M68.3 180h-41.6v23.2M93.7 178.7v19.5M118.6 178.7h-50.3v24.5M118.6 177.7h35"/>
<path d="M153.5 167.6h43.1M153.5 162.8h43.1M153.5 172.4h43.1M153.5 177.1h43.1M196.6 162.7h70.1M68.3 198.2h85.2M68.3 191.4l85.2 .1M68.3 185.1h50.3M118.6 184.6h35M153.6 181.9h43M196.6 197.8h70.1M196.6 184.9h70.1"/>
<path d="M206.7 184.9v12.9M217.5 197.8v5.4M242.2 197.8v5.4M252.2 184.9v12.9"/>
</g>
<path d="M139.7 3.2v9.5M3.1 107.9h9.6M266.7 107.9h9.5M139.7 203.2v9.6" fill="none" stroke="#c0c0c0" stroke-width=".25"/>
<path d="M12.7 12.7h254v190.5h-254z" fill="none" stroke="#c0c0c0" stroke-width=".5"/>
<path d="M156.5 127.7l3 1.6-.6 .8zM158.8 121.8l.6 .9-2.9 1.6z" fill="#000"/>
<path d="M35.4 161l3.3-.5v1zM77.6 160.5l3.3 .5-3.3 .5zM60.7 154.1l3.3-.5v1.1zM51.7 153.6l3.3 .5-3.3 .5zM60.3 145.3l3.3-.5v1zM52.2 144.8l3.3 .5-3.3 .5zM70.6 104.7l3.3 .5-3.3 .6zM42.4 105.2l3.4-.5v1.1zM80.9 116.4l3.3-.5v1zM74.2 115.9l3.3 .5-3.3 .5zM75.7 133.7l3.3 .5-3.3 .5zM80.3 134.2l3.3-.5v1zM103.7 135.8l-.9 3.2-.9-.4zM104.6 123.5h1l-.3 3.3zM25.8 136.5h1l-.6 3.3zM26.3 126.1l.5 3.3h-1zM34.5 117.6l1.3 3-.3-3.3zM72.6 140.8l3.3 .6-3.3 .5zM79 141.4l3.3-.6v1.1zM30 124.4l.5 3.3h-1zM29.5 117.3h1l-.5 3.3zM109.8 89h1l-.5 3.3zM110.3 20.1l.5 3.3h-1zM68.2 15.7l3.3 .5-3.3 .5zM44.7 16.2l3.3-.5v1zM52.2 30.6l3.3 .5-3.3 .5zM60.2 31.1l3.3-.5v1zM46 48.5l3.4-.5v1zM66.7 48l3.3 .5-3.3 .5zM49.6 39.7l3.4 .6-3.4 .4zM62.5 40.3l3.3-.6v1zM58.1 22.4l3.4 .5-3.4 .5zM61.8 22.9l3.4-.5v1zM47.3 95.6l3.3-.5v1zM41.4 95.1l3.3 .5-3.3 .5zM65.6 87.7l3.3 .5-3.3 .5zM47.3 88.2l3.3-.5v1zM90.4 77.9l.5 3.3h-1zM89.9 70.3h1l-.5 3.4zM26.5 77.9l.6 3.3h-1.1zM26 89.5h1.1l-.6 3.3zM65.9 70.5l3.4 .5-3.4 .5zM47 71l3.2-.5v1zM63.9 58.7l3.3 .5-3.3 .5zM48.8 59.2l3.3-.5v1zM262.1 135l.5 3.3h-1zM261.6 121.1h1l-.5 3.3zM247 137.7l.5 3.3h-1zM246.5 131.7h1l-.5 3.3zM217.6 135.4l3 1.5 .3-.9zM192.4 141.6l.6 3.3h-1.1zM191.9 136h1.1l-.6 3.3zM224.5 147.3l3.3 .5-3.3 .5zM203.5 147.8l3.3-.5v1zM192 119.8h1l-.5 3.3zM192.5 113.9l.5 3.3h-1zM181.4 112.1l2.2 2.6-2.8-1.8zM161.4 119.9l1 .2-.8 3.2zM226.7 112l.5 3.3h-1.1zM226.1 119.8h1.1l-.5 3.3zM244.2 144.6l3.3-.5v1zM236.3 144.1l3.3 .5-3.3 .5zM217.9 124.4l.5 3.3h-1.1zM217.3 119.8h1.1l-.5 3.3zM144.9 121.8l-.5 .9 3.1 1.2zM203.4 102.8l3.4-.5v1zM197.2 102.3l3.3 .5-3.3 .5zM165.6 133.5l.8 .6 1.7-2.8zM146.6 132.7l.5 3.3h-1zM146.1 126.8h1l-.5 3.3zM146.3 107.5l3.3-.6v1.1zM169.2 106.6l3.3 .5-3.3 .5zM203.4 99.6l3.4-.5v.9zM252.3 99.1l3.3 .5-3.3 .4zM205.2 108.8l-2 2.7 2.7-2zM203.3 141.5l2 2.6 .7-.7zM162.7 61.3l3.3-.5v1zM158.8 60.8l3.3 .5-3.3 .5zM173.2 78.1l.6 3.3h-1zM172.8 71.9h1l-.6 3.2zM185.2 48.9l3.3 .7-3.3 .3zM194.6 49.8l3.3-.3v1zM157 87.6l3.3-.5v1zM152.7 87.1l3.3 .5-3.3 .5zM186.7 87.6l3.3-.5v1zM182.5 87.1l3.2 .5-3.2 .5zM204.6 71l.5 3.3h-1zM204.1 64.2h1l-.5 3.3zM186.2 65.1l1.3 3-.3-3.3zM139.5 78.1l.6 3.3h-1.1zM139 64.2h1.1l-.6 3.3zM193.9 62.9l-.4 3.3 1.4-3.1zM156 51.7l1.9 2.7-1-3.2zM243.3 73.4l3.3-.5v1zM239.6 72.9l3.3 .5-3.3 .5zM231.6 44.9l-2 2.6 2.7-1.9z" fill="#808080"/>
<path d="M150.1 73.6l3 1.5-3.2-.5zM160.4 64.3l1-.2 .1 3.4z" fill="#000"/>
<g font-size="8.5">
<text x="198.9" y="195.5">A</text>
<text x="258.4" y="195.4">-</text>
</g>
<g font-size="8.1">
<text x="67.6" y="8.9">2</text>
<text x="207.3" y="8.9">1</text>
<text x="4.4" y="56.2">B</text>
<text x="270.4" y="56.2">B</text>
<text x="3.7" y="164.1">A</text>
<text x="269.7" y="164.1">A</text>
<text x="67.6" y="212.4">2</text>
<text x="207.3" y="212.4">1</text>
</g>
<text font-size="7.8" x="209" y="176.1">TRUCK TOP</text>
<text font-size="6.9" x="204.6" y="160.1">AURATE RACING</text>
<text font-size="4.9" x="207.6" y="195.6">DRFT21-TRUCK TOP</text>
<g font-size="4.2" fill="#808080">
<text x="52.9" y="17.8">1.05</text>
<text x="74.8" y="24.4">X7</text>
<text x="84.6" y="24.4">.02</text>
<text x="79.7" y="32.7">.19</text>
<text x="54.8" y="41.8">.38</text>
<text x="244" y="39.6">12X</text>
<text x="257.2" y="39.6">.01</text>
<text x="252.9" y="44.7">.04</text>
<text x="54.8" y="50.1">.94</text>
<text x="133.7" y="51.7">2X R.02</text>
<text x="166.8" y="51.7">R.01</text>
<text x="202.9" y="51.7">.16</text>
<text x="106.3" y="58.5">2.84</text>
<text x="203.7" y="58.1">8X R.02</text>
<text x="55" y="60.8">.72</text>
<text x="167.5" y="62.9">.02</text>
<text x="207.3" y="62.9">.09</text>
<text x="55" y="72.6">.88</text>
<text x="136.6" y="74.9">.28</text>
<text x="250.5" y="75">2X .005</text>
<text x="23.6" y="86.4">.59</text>
<text x="55" y="89.8">.85</text>
<text x="98" y="84.2">.17</text>
<text x="138.1" y="89.2">.03</text>
<text x="165.1" y="89.2">.08</text>
<text x="189.8" y="89.2">.03</text>
<text x="55" y="97.2">.10</text>
<text x="231.6" y="101.1">1.37</text>
<text x="55" y="106.8">.83</text>
<text x="208.7" y="104.4">.08</text>
<text x="14.9" y="112">4X R.02</text>
<text x="155.7" y="108.9">.69</text>
<text x="164" y="113.5">139°</text>
<text x="215" y="108.9">R.02</text>
<text x="234.2" y="108.9">.29</text>
<text x="22.2" y="118">.10</text>
<text x="88.2" y="118">.09</text>
<text x="109.7" y="121.2">R.02 ALL FILLET</text>
<text x="184.5" y="130.9">.24</text>
<text x="204.5" y="130.9">.04</text>
<text x="259.2" y="130.9">.28</text>
<text x="20.9" y="133.4">2X.36</text>
<text x="84.9" y="135.8">.04</text>
<text x="101.8" y="132.5">20°</text>
<text x="133.2" y="137.7">.07</text>
<text x="159.9" y="137.7">R.28</text>
<text x="249.2" y="133.3">.07</text>
<text x="64" y="142.9">.08</text>
<text x="220.8" y="139.5">R.28</text>
<text x="42.5" y="146.9">.13</text>
<text x="179.1" y="146.2">.06</text>
<text x="212.3" y="144.5">R.01</text>
<text x="213.6" y="149.4">.64</text>
<text x="256.5" y="146.1">.12</text>
<text x="42" y="155.7">.15</text>
<text x="53.8" y="162.6">1.19</text>
</g>
<g font-size="4.2">
<text x="217.6" y="62.3">DETAIL A</text>
<text x="142.3" y="66.7">265°</text>
<text x="215.2" y="66.4">SCALE 3 : 1</text>
<text x="231.9" y="90">SCALE 3 : 1</text>
<text x="234.6" y="85.8">DETAIL B</text>
<text x="257.7" y="121.7">B</text>
<text x="154.7" y="127.5">A</text>
</g>
<text font-size="3.5" x="128.4" y="190">AA356.0-F</text>
<g font-size="3.4">
<text x="197.8" y="166">TITLE:</text>
<text x="198.7" y="188.1">SIZE</text>
<text x="207.5" y="188.1">DWG. NO.</text>
<text x="256.5" y="188.2">REV</text>
<text x="198.8" y="201.7">SCALE: 1:1</text>
<text x="219.5" y="201.7">WEIGHT: 0.03</text>
<text x="244.5" y="201.7">SHEET 1 OF 1</text>
</g>
<text font-size="3.2" x="131.6" y="196.6">NONE</text>
<g font-size="2.8">
<text x="201.6" y="16">REVISIONS</text>
<text x="152.7" y="20.9">REV.</text>
<text x="173.7" y="20.9">DESCRIPTION</text>
<text x="217" y="20.9">DATE</text>
<text x="243.6" y="20.9">APPROVED</text>
<text x="155.2" y="27.9">-</text>
<text x="172.4" y="27.9">INITIAL RELEASE</text>
<text x="214.5" y="27.9">12/09/23</text>
<text x="247" y="27.9">MAVB</text>
</g>
<g font-size="2.5">
<text x="175.3" y="161.3">B.HILL</text>
<text x="184.6" y="161.3">12/03/23</text>
</g>
<text font-size="2.4" x="119.8" y="156.2">UNLESS OTHERWISE SPECIFIED:</text>
<g font-size="2.2">
<text x="119.7" y="161">DIMENSIONS ARE IN INCHES</text>
<text x="154.8" y="161.4">DRAWN</text>
<text x="175.4" y="156.6">NAME</text>
<text x="187.9" y="156.7">DATE</text>
<text x="119.7" y="163.6">TOLERANCES:</text>
<text x="119.7" y="166.3">FRACTIONAL</text>
<text x="135.6" y="166.3">1/16</text>
<text x="154.9" y="166.3">CHECKED</text>
<text x="119.7" y="168.9">ANGULAR: MACH:</text>
<text x="119.7" y="171.6">TWO PLACE DECIMAL</text>
<text x="140.8" y="168.9">.5 BEND</text>
<text x="146.8" y="171.6">0.3</text>
<text x="150.9" y="168.9">1</text>
<text x="154.8" y="171">ENG APPR.</text>
<text x="119.7" y="174.2">THREE PLACE DECIMAL</text>
<text x="146.6" y="174.2">0.10</text>
<text x="154.9" y="175.7">MFG APPR.</text>
<text x="154.9" y="180.4">Q.A.</text>
<text x="154.9" y="184.6">COMMENTS:</text>
</g>
<g font-size="2.1">
<text x="75.5" y="195.7">NEXT ASSY</text>
<text x="100.9" y="195.7">USED ON</text>
<text x="86.9" y="201.5">APPLICATION</text>
<text x="123.1" y="201.6">DO NOT SCALE DRAWING</text>
</g>
<g font-size="2">
<text x="31.5" y="182.9">PROPRIETARY AND CONFIDENTIAL</text>
<text x="119.2" y="180.6">INTERPRET GEOMETRIC</text>
<text x="119.2" y="183.1">TOLERANCING PER: Y14.5</text>
<text x="27.8" y="186.5">THE INFORMATION CONTAINED IN THIS</text>
<text x="27.8" y="189">DRAWING IS THE SOLE PROPERTY OF</text>
<text x="27.8" y="191.6">AURATE RACING. ANY</text>
<text x="119.1" y="186.7">MATERIAL</text>
<text x="27.8" y="194.1">REPRODUCTION IN PART OR AS A WHOLE</text>
<text x="27.8" y="196.6">WITHOUT THE WRITTEN PERMISSION OF</text>
<text x="119.1" y="193.5">FINISH</text>
<text x="27.8" y="199.1">AURATE RACING IS</text>
<text x="27.8" y="201.7">PROHIBITED.</text>
</g>
</svg>
